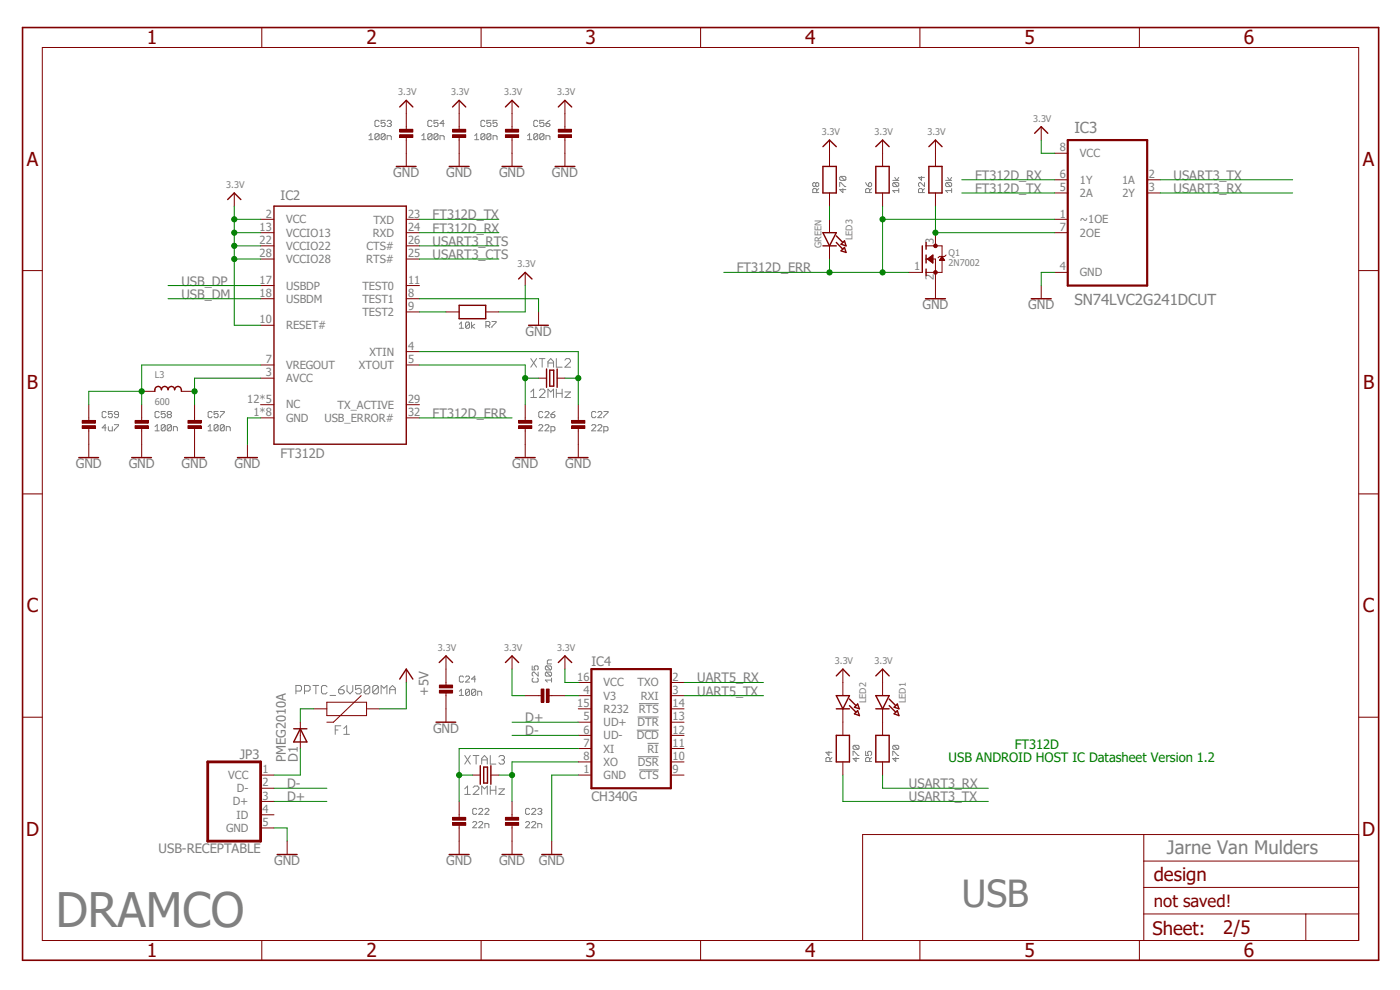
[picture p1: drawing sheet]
<svg xmlns="http://www.w3.org/2000/svg" width="297mm" height="210mm" viewBox="0 0 297 210" stroke-linecap="round" stroke-linejoin="round" font-family="sans-serif">
<g fill="none" stroke="#808080" stroke-width=".21">
<path d="M78.3 28.8l.4-.4v1.2M78.3 29.6h.8M80.4 28.6v.8l-.2 .2h-.4l-.3-.2M80.4 25.8l-.2-.3h-.4l-.3 .3v.8l.3 .2h.4l.2-.2M80.4 28.6l-.2-.2h-.4l-.3 .2v.8M80.4 28.6l-.9 .8M81.7 25.5h-.8v.7l.4-.2 .4 .2v.4l-.2 .2h-.4l-.2-.2M81.7 28.6l-.2-.2h-.4l-.2 .2v.8M81.7 28.6v.8l-.2 .2h-.4l-.2-.2M81.7 28.6l-.8 .8M82.1 29.6v-.8h.7l.2 .2v.6M82.1 25.8l.2-.3h.5l.2 .3-.2 .4"/>
<path d="M82.5 26.2h.3M82.8 26.2l.2 .2-.2 .4h-.5l-.2-.2M89.5 29.6h.8M89.5 28.8l.4-.4v1.2M91.7 28.6v.8l-.3 .2h-.4l-.2-.2M91.7 28.6l-.3-.2h-.4l-.2 .2v.8M91.7 25.8l-.3-.3h-.4l-.2 .3v.8l.2 .2h.4l.3-.2M91.7 28.6l-.9 .8M92.9 28.6v.8l-.2 .2h-.4l-.2-.2M92.9 28.6l-.2-.2h-.4l-.2 .2v.8M92.9 25.5h-.8v.7l.4-.2 .4 .2v.4l-.2 .2h-.4l-.2-.2M92.9 28.6l-.8 .8"/>
<path d="M93.3 29.6v-.8h.7l.2 .2v.6M94.2 26.2h-.9l.7-.7v1.3M100.7 28.8l.4-.4v1.2M100.7 29.6h.9M102.9 28.6v.8l-.2 .2h-.5l-.2-.2M102.9 28.6l-.2-.2h-.5l-.2 .2v.8M102.9 25.8l-.2-.3h-.5l-.2 .3v.8l.2 .2h.5l.2-.2M102.9 28.6l-.9 .8M104.1 28.6v.8l-.2 .2h-.4l-.2-.2M104.1 28.6l-.2-.2h-.4l-.2 .2v.8M104.1 25.5h-.8v.7l.4-.2 .4 .2v.4l-.2 .2h-.4l-.2-.2M104.1 28.6l-.8 .8"/>
<path d="M104.6 29.6v-.8h.6l.3 .2v.6M105.5 25.5h-.9v.7l.4-.2 .5 .2v.4l-.3 .2h-.4l-.2-.2M111.9 28.8l.5-.4v1.2M111.9 29.6h.9M114.1 28.6v.8l-.2 .2h-.4l-.3-.2M114.1 28.6l-.2-.2h-.4l-.3 .2v.8M114.1 25.8l-.2-.3h-.4l-.3 .3v.8l.3 .2h.4l.2-.2M114.1 28.6l-.9 .8M115.4 28.6v.8l-.2 .2h-.5l-.2-.2M115.4 28.6l-.2-.2h-.5l-.2 .2v.8M115.4 25.5h-.9v.7l.5-.2 .4 .2v.4l-.2 .2h-.5l-.2-.2M115.4 28.6l-.9 .8"/>
<path d="M115.8 29.6v-.8h.7l.2 .2v.6M115.8 26.2h.7l.2 .4-.2 .2h-.5l-.2-.2zM116.7 25.5l-.9 .7M173.1 38.9l-.3-.2-.4 .2v.5l.2 .2 .5-.2M173.1 38.9l.2-.2 .4 .2v.5l-.2 .2-.4-.2M173.1 38.9v.5M178.1 39.6v-.9h.3l.8 .9h.3M178.4 37.4l-.3 .2v.5l.3 .2h.8M178.4 37.4h.8l.3 .2v.5l-.3 .2M178.4 37.4l.8 .9M183.6 38.7l.7 .9M184.3 38.9l.2-.2 .4 .2v.5l-.2 .2h-.4z"/>
<path d="M189.4 38.3h1.3M189.6 38.7l-.2 .2v.5l.2 .2h.9M189.6 38.7h.9l.2 .2v.5l-.2 .2M189.6 38.7l.9 .9M189.8 37.6l.4 .7 .5-.7M195.5 37.4v.9l-.6-.7h1.2M196.1 38.7v.9l-.8-.9-.4 .2v.5l.2 .2M200.6 38.3h1.3M200.8 38.7h.9l.2 .2v.5l-.2 .2M200.8 38.7l-.2 .2v.5l.2 .2h.9M200.8 38.7l.9 .9M201 37.6l.5 .7 .4-.7"/>
<path d="M173.3 40.9v-.7l-.2-.2h-.5l-.2 .2v.7h1.3M173.7 40l-.4 .4M178.8 40v.9l-.7-.7h1.4M184.5 40.9v-.7l-.2-.2h-.4l-.3 .2v.7h1.3M184.9 40l-.4 .4M190.7 40v.9M190.7 40.4h-1.3l.4 .5M195.7 40.9v-.7l-.2-.2h-.4l-.2 .2v.7h1.2M196.1 40l-.4 .4M201.9 40.4h-1.3l.4 .5M201.9 40v.9M97.5 68.8l.4-.5v1.3"/>
<path d="M97.5 69.6h.8M99.6 68.6l-.2-.3h-.4l-.2 .3v.8M99.6 68.6v.8l-.2 .2h-.4l-.2-.2M99.6 68.6l-.8 .8M100 68.3v1.3M100.7 68.8l-.7 .4 .7 .4M103.1 69.1h.6l.2-.3v-.4l-.2-.2h-.6v1.3M103.5 69.1l.4 .4M104.4 68.2h.8v.2l-.8 .9v.2M112.6 76.1l1.2 1.8M113.8 76.1l-1.2 1.8M114.4 76.1h1.2"/>
<path d="M115 76.1v1.8M116.2 77.9v-1.2l.6-.6 .6 .6v1.2M116.2 77h1.2M118 76.1v1.8h1.3M119.8 76.4l.3-.3h.6l.3 .3v.3l-1.2 1.2h1.2M22.5 90.8h-.8l.6-.7v1.3M22.5 87.5l-.2-.2h-.4l-.2 .2v.8l.2 .3h.4l.2-.3M23 90.5v.7l.2 .2h.6v-.9M23.8 87.3h-.8v.6l.6-.2 .2 .2v.4l-.2 .3h-.4l-.2-.3M24.3 90.1h.8v.2l-.8 .9v.2M25.1 87.9h-.6l-.2-.2 .2-.4h.4l.2 .2v.8l-.2 .3h-.4l-.2-.3M32.9 91.4h.9"/>
<path d="M32.9 90.5l.5-.4v1.3M33.8 87.5l-.2-.2h-.5l-.2 .2v.8l.2 .3h.5l.2-.3M35.1 90.3v.9l-.3 .2h-.4l-.2-.2M35.1 90.3l-.3-.2h-.4l-.2 .2v.9M35.1 87.3h-.9v.6l.4-.2 .5 .2v.4l-.3 .3h-.4l-.2-.3M35.1 90.3l-.9 .9M35.7 87.9l-.2-.2 .2-.4h.5l.2 .2-.2 .4M35.7 87.9l-.2 .2 .2 .5h.5l.2-.3-.2-.4M35.7 87.9h.5M36.4 90.3v.9l-.2 .2h-.5l-.2-.2M36.4 90.3l-.2-.2h-.5l-.2 .2v.9M36.4 90.3l-.9 .9"/>
<path d="M36.8 91.4v-.9h.6l.2 .3v.6M44.2 91.4h.8M44.2 90.5l.4-.4v1.3M45 87.5l-.2-.2h-.4l-.2 .2v.8l.2 .3h.4l.2-.3M46.3 90.3v.9l-.2 .2h-.5l-.2-.2M46.3 90.3l-.2-.2h-.5l-.2 .2v.9M46.3 87.3h-.9v.6l.4-.2 .5 .2v.4l-.2 .3h-.5l-.2-.3M46.3 90.3l-.9 .9M46.7 87.3h.9v.2l-.9 .8v.3M47.6 90.3v.9l-.2 .2h-.5l-.2-.2M47.6 90.3l-.2-.2h-.5l-.2 .2v.9M47.6 90.3l-.9 .9"/>
<path d="M48 91.4v-.9h.6l.3 .3v.6M112.6 83.1l.6-.6v1.8M112.6 84.3h1.2M114.3 90.3l.2-.2h.4l.2 .2v.2l-.8 .9h.8M114.4 82.8l.3-.3h.6l.3 .3v.3l-1.2 1.2h1.2M115.1 87.5l-.2-.2h-.4l-.2 .2v.8l.2 .3h.4l.2-.3M115.6 90.3l.2-.2h.4l.3 .2v.2l-.9 .9h.9M115.6 87.5l.2-.2h.4l.3 .2v.2l-.9 .9h.9M116.2 84.3v-1.8l.6 .6 .6-.6v1.8M116.9 91.4h.6l.2-.2v-.4l-.2-.3h-.6v1.3M116.9 87.9h.6l.2 .4-.2 .3h-.4l-.2-.3zM117.7 87.3l-.8 .6"/>
<path d="M118 82.5v1.8M118 83.4h1.3M119.3 82.5v1.8M119.8 83.1h1.2l-1.2 1.2h1.2M125.5 90.3l.2-.2h.5l.2 .2v.2l-.9 .9h.9M126.4 87.5l-.2-.2h-.5l-.2 .2v.8l.2 .3h.5l.2-.3M126.8 90.3l.2-.2h.5l.2 .2v.2l-.9 .9h.9M126.8 87.5l.2-.2h.5l.2 .2v.2l-.9 .9h.9M128.1 91.4h.7l.2-.2v-.4l-.2-.3h-.7v1.3M128.1 87.3h.9v.2l-.9 .8v.3M117 140h-.7l-.2 .2v.6h.9M62.8 146.6h.9l.3-.3v-.6l-.3-.3h-.9v1.8"/>
<path d="M64.6 146.6h.9l.3-.3v-.6l-.3-.3h-.9v1.8M66.4 145.4h1.2M67 145.4v1.8M69.4 145.7l-.3-.3h-.6l-.3 .3v1.2l.3 .3h.6l.3-.3M70 147.5h1.2M71.1 154.9h.6M71.8 146.3h.9l.3 .3v.3l-.3 .3h-.6l-.3-.3zM72.3 154h-1.2v1.8M72.9 154.6l.6-.6v1.8M72.9 155.8h1.2M73 145.4l-.6 .3-.6 .6M73.6 145.4v1.2l.7 .6 .5-.6v-1.2"/>
<path d="M76.6 145.4h-1.2v.9l.6-.3h.3l.3 .3v.6l-.3 .3h-.6l-.3-.3M78.4 145.7l-.3-.3h-.5l-.3 .3v1.2M78.4 145.7v1.2l-.3 .3h-.5l-.3-.3M78.4 145.7l-1.1 1.2M80.3 145.7l-.3-.3h-.6l-.3 .3v1.2M80.3 145.7v1.2l-.3 .3h-.6l-.3-.3M80.3 145.7l-1.2 1.2M80.9 147.2v-1.8l.5 .6 .7-.6v1.8M82.7 146.3h1.2M82.7 147.2v-1.2l.6-.6 .6 .6v1.2M97.5 146.6l.4-.4v1.3M97.5 147.5h.8"/>
<path d="M98.3 143.6l-.2-.2h-.4l-.2 .2v.9l.2 .2h.4l.2-.2M98.8 143.6l.2-.2h.4l.2 .2v.2l-.8 .9h.8M99.6 146.4v.9l-.2 .2h-.4l-.2-.2M99.6 146.4l-.2-.2h-.4l-.2 .2v.9M99.6 146.4l-.8 .9M100.9 146.4v.9l-.2 .2h-.5l-.2-.2M100.9 146.4l-.2-.2h-.5l-.2 .2v.9M100.9 146.4l-.9 .9M100.9 144.1h-.9l.7-.7v1.3M101.3 147.5v-.9h.7l.2 .3v.6M112.9 141.3v.8h.6l-.2-.6 .2-.2h.5l.2 .2v.4l-.2 .2M113.1 143.8l-.2 .3v.4l.2 .2h.9l.2-.2v-.4l-.2-.3"/>
<path d="M114.2 142.6v.8l-.9-.8h-.2l-.2 .2v.4l.2 .2M115.9 141.3h.9l.2 .2v.4l-.2 .2M115.9 142.6h.9l.2 .2v.4l-.2 .2M115.9 142.6l-.2 .2v.4l.2 .2h.9M115.9 141.3l-.2 .2v.4l.2 .2h.9M115.9 142.6l.9 .8M115.9 141.3l.9 .8M117 144.3h-1.3l.4 .4M117 143.8v.9M135.1 154.9h4.6M135.3 152.1h4.4M135.6 149.3h4.1"/>
<path d="M137.4 157.7h2.3M175.9 159.4v.9l-.7-.7h1.3M181.2 158.1l-.2 .2v.4l.2 .3h.8M181.2 158.1h.8l.2 .2v.4l-.2 .3M181.2 158.1l.8 .9M183.6 159.4v.9h.7l-.2-.4 .2-.5h.4l.2 .2v.5l-.2 .2M189.6 158.1l-.2 .2v.4l.2 .3h.9M189.6 158.1h.9l.2 .2v.4l-.2 .3M189.6 158.1l.9 .9M98.6 167.3l.6-.5v1.7M98.6 168.5h1.2M98.6 160.3l1.2 1.8"/>
<path d="M99.8 160.3l-1.2 1.8M100.3 174.5l.2-.2h.4l.2 .2v.2l-.8 .9h.8M100.4 160.3h1.2M100.4 167l.3-.2h.6l.3 .2v.3l-1.2 1.2h1.2M101 160.3v1.8M101.1 171.7l-.2-.2h-.4l-.2 .2v.9l.2 .2h.4l.2-.2M101.6 174.5l.2-.2h.4l.2 .2v.2l-.8 .9h.8M101.6 171.7l.2-.2h.4l.2 .2v.2l-.8 .9h.8M102.2 162.1v-1.2l.6-.6 .6 .6v1.2M102.2 168.5v-1.7l.6 .5 .6-.5v1.7M102.2 161.2h1.2M102.9 175.6v-.9h.6l.2 .2v.7"/>
<path d="M102.9 171.7l.2-.2h.4l.2 .2v.2l-.8 .9h.8M104 160.3v1.8h1.2M104 166.8v1.7M104 167.6h1.2M105.2 166.8v1.7M105.8 160.6l.3-.3h.6l.3 .3v.3l-.3 .3M105.8 167.3h1.2l-1.2 1.2h1.2M106.4 161.2h.3M106.7 161.2l.3 .3v.3l-.3 .3h-.6l-.3-.3M111.5 174.5l.2-.2h.4l.3 .2v.2l-.9 .9h.9M112.4 171.7l-.3-.2h-.4l-.2 .2v.9l.2 .2h.4l.3-.2M112.8 174.5l.2-.2h.5l.2 .2v.2l-.9 .9h.9"/>
<path d="M112.8 171.7l.2-.2h.5l.2 .2v.2l-.9 .9h.9M114.1 175.6v-.9h.6l.2 .2v.7M114.1 171.7l.2-.2h.4l.2 .2-.2 .4M114.5 172.1h.2M114.7 172.1l.2 .2-.2 .5h-.4l-.2-.2M135.3 160.5h4.4M135.6 163.3h4.1M176.1 161.5v-.6l-.2-.2h-.5l-.2 .2v.6h1.3M176.5 160.7l-.4 .4M181 160.3v-.9h.2l.8 .9h.2M181.6 160.7v.8l-.6-.6h1.2M184.5 161.5v-.6l-.2-.2h-.4l-.3 .2v.6h1.3"/>
<path d="M184.9 160.7l-.4 .4M189.4 160.3v-.9h.2l.9 .9h.2M190 160.7v.8l-.6-.6h1.3"/>
</g>
<path d="M125.5 141.9h16.8v25.3h-16.8z" fill="none" stroke="#800000" stroke-width=".47"/>
<g fill="none" stroke="#800000" stroke-width=".21">
<path d="M122.7 156h2.8M122.7 153.2h2.8M122.7 158.8h2.8M122.7 150.4h2.8M122.7 147.6h2.8M122.7 144.8h2.8M142.3 156h2.8M142.3 153.2h2.8M142.3 158.8h2.8M142.3 150.4h2.8M142.3 147.6h2.8M142.3 144.8h2.8"/>
<path d="M97.4 172.8v.9M97.4 174.8v.8M97.4 178.4v2.9M108.6 178.4v2.9M117.1 178.4v2.9M122.7 164.4h2.8M122.7 161.6h2.8M142.3 164.4h2.8M142.3 161.6h2.8"/>
</g>
<path d="M95.3 181.3h4.2M106.5 181.3h4.2M114.9 181.3h4.3" fill="none" stroke="#800000" stroke-width=".3"/>
<path d="M96 174.5h2.8v.6h-2.8z" fill-rule="evenodd" fill="#800000"/>
<path d="M96 174.5h2.8v.6h-2.8z" fill="none" stroke="#800000" stroke-width=".21"/>
<path d="M96 173.4h2.8v.6h-2.8z" fill-rule="evenodd" fill="#800000"/>
<path d="M96 173.4h2.8v.6h-2.8zM97.4 170v2.8M97.4 175.6v2.8M108.6 172.8v.9M108.6 174.8v.8" fill="none" stroke="#800000" stroke-width=".21"/>
<path d="M107.2 174.5h2.8v.6h-2.8z" fill-rule="evenodd" fill="#800000"/>
<path d="M107.2 174.5h2.8v.6h-2.8z" fill="none" stroke="#800000" stroke-width=".21"/>
<path d="M107.2 173.4h2.8v.6h-2.8z" fill-rule="evenodd" fill="#800000"/>
<path d="M94.6 144.8v.8M94.6 146.7v.9M107.2 173.4h2.8v.6h-2.8zM108.6 170v2.8M108.6 175.6v2.8" fill="none" stroke="#800000" stroke-width=".21"/>
<path d="M93.2 146.4h2.8v.6h-2.8z" fill-rule="evenodd" fill="#800000"/>
<path d="M93.2 146.4h2.8v.6h-2.8z" fill="none" stroke="#800000" stroke-width=".21"/>
<path d="M93.2 145.3h2.8v.6h-2.8z" fill-rule="evenodd" fill="#800000"/>
<path d="M93.2 145.3h2.8v.6h-2.8zM94.6 141.9v2.9M94.6 147.6v5.6M114.3 147.6h.8M116.2 147.6h.9" fill="none" stroke="#800000" stroke-width=".21"/>
<path d="M92.5 153.2h4.2" fill="none" stroke="#800000" stroke-width=".3"/>
<path d="M115.9 146.2h.6v2.8h-.6z" fill-rule="evenodd" fill="#800000"/>
<path d="M115.9 146.2h.6v2.8h-.6z" fill="none" stroke="#800000" stroke-width=".21"/>
<path d="M114.8 146.2h.6v2.8h-.6z" fill-rule="evenodd" fill="#800000"/>
<g fill="none" stroke="#800000" stroke-width=".21">
<path d="M49.7 40.9v2.8M55.3 46.5h2.8M55.3 49.4h2.8M55.3 52.2h2.8M55.3 54.9h2.8M86.2 46.5h2.8M86.2 49.4h2.8M86.2 52.2h2.8M86.2 54.9h2.8M55.3 60.6h2.8M55.3 63.4h2.8M55.3 77.4h2.8"/>
<path d="M55.3 69h2.8M86.2 60.6h2.8M86.2 63.4h2.8M86.2 66.2h2.8M86.2 77.4h2.8M86.2 74.6h2.8M52.5 94.2v2.9M55.3 88.6h2.8M55.3 85.9h2.8M55.3 80.2h2.8M86.2 88.6h2.8M86.2 85.9h2.8"/>
<path d="M111.4 88.6v.9M111.4 90.6v.8M94.6 139.1v2.8M108.6 139.1v2.8M119.8 139.1v2.8M111.4 147.6h2.9M114.8 146.2h.6v2.8h-.6zM117.1 147.6h2.7M178.8 144.8v2.8M178.8 150.4v5.6M187.2 144.8v2.8M187.2 150.4v5.6"/>
<path d="M55.3 164.4h2.8M55.3 167.2h2.8M55.3 170h2.8M55.3 172.8h2.8M55.3 175.6h2.8M60.9 178.4v2.9M178.8 161.6v2.8M187.2 161.6v2.8"/>
</g>
<g fill="none" stroke="#800000" stroke-width=".3">
<path d="M48.3 42.3l1.4-1.4 1.4 1.4M58.1 43.7h28.1v50.5h-28.1zM50.4 97.1h4.2M93.2 140.5l1.4-1.4 1.4 1.4M107.2 140.5l1.4-1.4 1.4 1.4M118.4 140.5l1.4-1.4 1.5 1.4M177.4 147.6h2.8l-1.4 2.8zM177.4 150.4h2.8M177.4 156h2.8v5.6h-2.8zM180.2 149.7l1.4 1.4M180.2 148.3l1.4 1.4M181.3 150l.6-.6 .4 1z"/>
<path d="M181.3 151.4l.6-.7 .4 1.1zM185.8 147.6h2.8l-1.4 2.8zM185.8 150.4h2.8M185.8 156h2.8v5.6h-2.8zM188.6 149.7l1.4 1.4M188.6 148.3l1.4 1.4M189.7 150l.7-.6 .3 1zM190.4 150.7l.3 1.1-1-.4zM58.8 181.3h4.2"/>
</g>
<path d="M44.1 161.6h11.2v16.8h-11.2z" fill="none" stroke="#800000" stroke-width=".59"/>
<path d="M110 90.3h2.8v.6h-2.8z" fill-rule="evenodd" fill="#800000"/>
<path d="M110 90.3h2.8v.6h-2.8z" fill="none" stroke="#800000" stroke-width=".21"/>
<path d="M110 89.2h2.8v.6h-2.8z" fill-rule="evenodd" fill="#800000"/>
<path d="M110 89.2h2.8v.6h-2.8zM111.4 85.9v2.7M111.4 91.4v2.8M122.7 88.6v.9M122.7 90.6v.8" fill="none" stroke="#800000" stroke-width=".21"/>
<path d="M121.3 90.3h2.8v.6h-2.8z" fill-rule="evenodd" fill="#800000"/>
<path d="M121.3 90.3h2.8v.6h-2.8z" fill="none" stroke="#800000" stroke-width=".21"/>
<path d="M121.3 89.2h2.8v.6h-2.8z" fill-rule="evenodd" fill="#800000"/>
<g fill="none" stroke="#800000" stroke-width=".21">
<path d="M9 10.1h279.2v189.4h-279.2zM55.5 5.8v4.3M102.1 5.8v4.3M148.6 5.8v4.3M195.2 5.8v4.3M241.7 5.8v4.3M86.2 21.3v2.8M86.2 26.9v.8M86.2 28.9v.8M86.2 32.5v2.8M176 29.7v5.6M4.8 57.4h4.2"/>
<path d="M111.4 57.8v2.8M176 40.9v2.8M176 46.5v2.9M176 52.2v2.7M288.2 57.4h4.3M94.6 66.2h2.8M103 66.2h2.8M114.3 66.2v2.8M111.4 94.2v2.9M114.3 80.2h1.7M118.2 80.2h1.6M121.3 89.2h2.8v.6h-2.8z"/>
<path d="M122.7 85.9v2.7M122.7 91.4v5.7M4.8 104.8h4.2M288.2 104.8h4.3M4.8 152.1h4.2M63.7 153.2v5.6M66.5 150.4h2.8M69.3 149h8.5v2.8h-8.5zM76.6 147.6l-5.9 5.6h-1.4M77.8 150.4h2.8M86.2 141.9v2.9M178.8 141.9v2.9"/>
<path d="M187.2 141.9v2.9M288.2 152.1h4.3M100.2 164.4h1.7M104.1 164.4h1.7M242.7 177v22.5M288.2 177h-105.2v22.5M55.5 199.5v4.2M102.1 199.5v4.2M148.6 199.5v4.2M195.2 199.5v4.2M241.7 199.5v4.2M242.7 193.9h45.5"/>
<path d="M242.7 188.3h45.5M242.7 182.7h45.5M277 193.9v5.6"/>
</g>
<g fill="none" stroke="#800000" stroke-width=".3">
<path d="M84.1 35.3h4.2M84.8 22.7l1.4-1.4 1.4 1.4M174.6 35.3h2.8v5.6h-2.8zM174.6 31.1l1.4-1.4 1.4 1.4M110 59.2l1.4-1.4 1.5 1.4M174.6 49.4h2.8l-1.4 2.8zM174.6 52.2h2.8M177.4 51.4l1.4 1.5M177.4 50l1.4 1.4M179.2 51.1l.3 1.1-1.1-.4zM179.2 52.5l.3 1.1-1.1-.4zM97.4 64.8h5.6v2.8h-5.6z"/>
<path d="M112.1 69h4.2M116 78.3v3.9M116.6 78.5h.9v3.4h-.9zM118.2 78.3v3.9M109.3 97.1h4.2M120.6 97.1h4.2M62.3 154.6h2.8M63.7 154.6l1.4 2.8h-2.8zM84.8 144.1l1.4-2.2 1.4 2.2M177.4 143.4l1.4-1.5 1.4 1.5M185.8 143.4l1.4-1.5 1.4 1.5M101.9 162.4v4"/>
<path d="M102.6 162.7h.8v3.4h-.8zM104.1 162.4v4"/>
</g>
<path d="M4.8 5.8h287.7v197.9h-287.7z" fill="none" stroke="#800000" stroke-width=".34"/>
<path d="M84.8 28.6h2.8v.6h-2.8z" fill-rule="evenodd" fill="#800000"/>
<path d="M84.8 28.6h2.8v.6h-2.8z" fill="none" stroke="#800000" stroke-width=".21"/>
<path d="M84.8 27.4h2.8v.6h-2.8z" fill-rule="evenodd" fill="#800000"/>
<path d="M84.8 27.4h2.8v.6h-2.8zM86.2 24.1v2.8M86.2 29.7v2.8M97.4 21.3v2.8M97.4 26.9v.8M97.4 28.9v.8M97.4 32.5v2.8" fill="none" stroke="#800000" stroke-width=".21"/>
<path d="M95.3 35.3h4.2M96 22.7l1.4-1.4 1.4 1.4" fill="none" stroke="#800000" stroke-width=".3"/>
<path d="M96 28.6h2.8v.6h-2.8z" fill-rule="evenodd" fill="#800000"/>
<path d="M96 28.6h2.8v.6h-2.8z" fill="none" stroke="#800000" stroke-width=".21"/>
<path d="M96 27.4h2.8v.6h-2.8z" fill-rule="evenodd" fill="#800000"/>
<path d="M96 27.4h2.8v.6h-2.8zM97.4 24.1v2.8M97.4 29.7v2.8M108.6 21.3v2.8M108.6 26.9v.8M108.6 28.9v.8M108.6 32.5v2.8" fill="none" stroke="#800000" stroke-width=".21"/>
<path d="M106.5 35.3h4.2M107.2 22.7l1.4-1.4 1.4 1.4" fill="none" stroke="#800000" stroke-width=".3"/>
<path d="M107.2 28.6h2.8v.6h-2.8z" fill-rule="evenodd" fill="#800000"/>
<path d="M107.2 28.6h2.8v.6h-2.8z" fill="none" stroke="#800000" stroke-width=".21"/>
<path d="M107.2 27.4h2.8v.6h-2.8z" fill-rule="evenodd" fill="#800000"/>
<path d="M107.2 27.4h2.8v.6h-2.8zM108.6 24.1v2.8M108.6 29.7v2.8M119.8 21.3v2.8M119.8 26.9v.8M119.8 28.9v.8M119.8 32.5v2.8" fill="none" stroke="#800000" stroke-width=".21"/>
<path d="M117.8 35.3h4.2M118.4 22.7l1.4-1.4 1.5 1.4" fill="none" stroke="#800000" stroke-width=".3"/>
<path d="M118.4 28.6h2.8v.6h-2.8z" fill-rule="evenodd" fill="#800000"/>
<path d="M118.4 28.6h2.8v.6h-2.8z" fill="none" stroke="#800000" stroke-width=".21"/>
<path d="M118.4 27.4h2.8v.6h-2.8z" fill-rule="evenodd" fill="#800000"/>
<path d="M118.4 27.4h2.8v.6h-2.8zM119.8 24.1v2.8M119.8 29.7v2.8M30.1 83h2.8M38.5 83h2.8M41.3 88.6v.9M41.3 90.6v.8" fill="none" stroke="#800000" stroke-width=".21"/>
<path d="M32.9 83a.73 .73 0 0 1 .4-1 .73 .73 0 0 1 .9 .7 .7 .7 0 0 1 .7-.7 .7 .7 0 0 1 .7 .7 .7 .7 0 0 1 .7-.7 .7 .7 0 0 1 .7 .7 .75 .75 0 0 1 1-.7 .75 .75 0 0 1 .5 1" fill="none" stroke="#800000" stroke-width=".3"/>
<path d="M39.9 90.3h2.8v.6h-2.8z" fill-rule="evenodd" fill="#800000"/>
<path d="M39.9 90.3h2.8v.6h-2.8z" fill="none" stroke="#800000" stroke-width=".21"/>
<path d="M39.9 89.2h2.8v.6h-2.8z" fill-rule="evenodd" fill="#800000"/>
<path d="M30.1 88.6v.9M30.1 90.6v.8M39.9 89.2h2.8v.6h-2.8zM41.3 85.9v2.7M41.3 91.4v5.7" fill="none" stroke="#800000" stroke-width=".21"/>
<path d="M39.2 97.1h4.2" fill="none" stroke="#800000" stroke-width=".3"/>
<path d="M28.7 90.3h2.8v.6h-2.8z" fill-rule="evenodd" fill="#800000"/>
<path d="M28.7 90.3h2.8v.6h-2.8z" fill="none" stroke="#800000" stroke-width=".21"/>
<path d="M28.7 89.2h2.8v.6h-2.8z" fill-rule="evenodd" fill="#800000"/>
<path d="M18.8 88.6v.9M18.8 90.6v.8M28.7 89.2h2.8v.6h-2.8zM30.1 85.9v2.7M30.1 91.4v5.7" fill="none" stroke="#800000" stroke-width=".21"/>
<path d="M27.9 97.1h4.2" fill="none" stroke="#800000" stroke-width=".3"/>
<path d="M17.4 90.3h2.8v.6h-2.8z" fill-rule="evenodd" fill="#800000"/>
<path d="M17.4 90.3h2.8v.6h-2.8z" fill="none" stroke="#800000" stroke-width=".21"/>
<path d="M17.4 89.2h2.8v.6h-2.8z" fill-rule="evenodd" fill="#800000"/>
<g fill="none" stroke="#800000" stroke-width=".21">
<path d="M220.9 26.9v2.8M223.7 32.5h2.8M223.7 38.1h2.8M243.4 38.1h2.8M196.5 52.2h3.4v5.6h-3.4M196.5 54.9h2v2.9M200.7 54.1l-.3 .3h-1.1l-.3 .3M223.7 46.5h2.8M223.7 49.4h2.8M223.7 40.9h2.8M223.7 57.8h2.8M243.4 40.9h2.8"/>
<path d="M220.9 60.6v2.8M17.4 89.2h2.8v.6h-2.8zM18.8 85.9v2.7M18.8 91.4v5.7"/>
</g>
<path d="M219.5 28.3l1.4-1.4 1.4 1.4M195.7 52.2v5.6M196.5 51.4v1.5M196.5 54.1v1.7M196.5 57.1v1.4M218.8 63.4h4.2M16.7 97.1h4.2" fill="none" stroke="#800000" stroke-width=".3"/>
<path d="M226.5 29.7h16.9v30.9h-16.9z" fill="none" stroke="#800000" stroke-width=".47"/>
<circle cx="198.5" cy="57.8" r=".38" fill="#800000"/>
<circle cx="198.5" cy="57.8" r=".38" fill="none" stroke="#800000" stroke-width=".21"/>
<circle cx="198.5" cy="52.2" r=".38" fill="#800000"/>
<g fill="none" stroke="#800000" stroke-width=".21">
<path d="M187.2 29.7v5.6M198.5 29.7v5.6M187.2 40.9v2.8M192.8 57.8h2.9M196.8 54.9h1.1M196.8 54.9l1.1 .9M196.9 55.1h1M196.9 54.9h1M197.1 55.2h.8M197.1 54.7h.8M197.2 55.3h.7M197.2 54.7h.7"/>
<path d="M197.3 54.5h.6M197.3 55.4h.6M197.4 55.5h.5M197.5 54.4h.4M197.6 55.6h.3M197.6 54.3h.3M197.7 55.7h.2M197.7 54.2h.2M197.9 55.8h.1M197.9 54.1l-1.1 .8M197.9 54.1v1.7M197.9 54.1h.1"/>
<path d="M198.5 40.9v2.8M198.5 49.4v2.8M198.5 57.8v5.6M199.3 55.2h1.1M199.4 55.1h.9M199.5 54.9h.7M199.6 54.9h.6M199.6 54.7h.5M199.7 54.7h.3M199.8 54.5h.1M199.8 54.4h.1M199.9 54.4l.5 .8h-1.1z"/>
<circle cx="198.5" cy="52.2" r=".38"/>
</g>
<path d="M185.8 35.3h2.8v5.6h-2.8zM185.8 31.1l1.4-1.4 1.4 1.4M197.1 35.3h2.8v5.6h-2.8zM197.1 31.1l1.4-1.4 1.4 1.4M196.3 63.4h4.3" fill="none" stroke="#800000" stroke-width=".3"/>
<path d="M223.7 57.8h-2.8v2.8M89 63.4h25.3v2.8M55.3 88.6h-2.8v5.6M122.7 158.8h-25.3v11.2M58.1 175.6h2.8v2.8M97.4 164.4h2.8M122.7 164.4h-5.6v14" fill="none" stroke="#008000" stroke-width=".21"/>
<circle cx="97.4" cy="164.4" r=".55" fill="#008000"/>
<g fill="none" stroke="#008000" stroke-width=".21">
<path d="M105.8 164.4h2.8M122.7 161.6h-14.1v8.4"/>
<circle cx="97.4" cy="164.4" r=".55"/>
</g>
<circle cx="108.6" cy="164.4" r=".55" fill="#008000"/>
<g fill="none" stroke="#008000" stroke-width=".21">
<path d="M49.7 43.7v25.3h5.6M49.7 54.9h5.6M108.6 156h14.1M108.6 153.2h14.1M108.6 141.9v5.7h2.8M119.8 147.6h2.9M119.8 141.9v2.9h2.9M58.1 167.2h11.2M58.1 170h11.2"/>
<circle cx="108.6" cy="164.4" r=".55"/>
</g>
<circle cx="49.7" cy="54.9" r=".55" fill="#008000"/>
<g fill="none" stroke="#008000" stroke-width=".21">
<path d="M49.7 52.2h5.6"/>
<circle cx="49.7" cy="54.9" r=".55"/>
</g>
<circle cx="49.7" cy="52.2" r=".55" fill="#008000"/>
<g fill="none" stroke="#008000" stroke-width=".21">
<path d="M49.7 49.4h5.6"/>
<circle cx="49.7" cy="52.2" r=".55"/>
</g>
<circle cx="49.7" cy="49.4" r=".55" fill="#008000"/>
<g fill="none" stroke="#008000" stroke-width=".21">
<path d="M49.7 46.5h5.6"/>
<circle cx="49.7" cy="49.4" r=".55"/>
</g>
<circle cx="49.7" cy="46.5" r=".55" fill="#008000"/>
<g fill="none" stroke="#008000" stroke-width=".21">
<path d="M220.9 29.7v2.8h2.8M89 74.6h33.7v11.3M111.4 60.6v5.6h-5.6M119.8 80.2h2.9M86.2 144.8v5.6h-5.6"/>
<circle cx="49.7" cy="46.5" r=".55"/>
</g>
<circle cx="122.7" cy="80.2" r=".55" fill="#008000"/>
<g fill="none" stroke="#008000" stroke-width=".21">
<path d="M89 77.4h22.4v8.5M111.4 80.2h2.9"/>
<circle cx="122.7" cy="80.2" r=".55"/>
</g>
<circle cx="111.4" cy="80.2" r=".55" fill="#008000"/>
<g fill="none" stroke="#008000" stroke-width=".21">
<path d="M246.2 38.1h28M89 52.2h16.8M89 54.9h16.8M176 43.7v2.8M246.2 40.9h28M55.3 77.4h-25.2v8.5M89 66.2h5.6M63.7 158.8v5.6h-5.6M178.8 164.4v5.6h30.9M187.2 164.4v2.8h22.5"/>
<circle cx="111.4" cy="80.2" r=".55"/>
</g>
<circle cx="30.1" cy="83" r=".55" fill="#008000"/>
<g fill="none" stroke="#008000" stroke-width=".21">
<path d="M30.1 83h-11.3v2.9M41.3 80.2v5.7"/>
<circle cx="30.1" cy="83" r=".55"/>
</g>
<circle cx="41.3" cy="83" r=".55" fill="#008000"/>
<g fill="none" stroke="#008000" stroke-width=".21">
<path d="M204 38.1h19.7M89 46.5h16.8M89 49.4h16.8M198.5 43.7v5.7h25.2M204 40.9h19.7M35.6 60.6h19.7M35.6 63.4h19.7M41.3 80.2h14M66.5 150.4h-2.8v2.8"/>
<circle cx="41.3" cy="83" r=".55"/>
</g>
<circle cx="198.5" cy="49.4" r=".55" fill="#008000"/>
<g fill="none" stroke="#008000" stroke-width=".21">
<path d="M153.5 57.8h33.7M176 54.9v2.9M89 88.6h19.6"/>
<circle cx="198.5" cy="49.4" r=".55"/>
</g>
<circle cx="176" cy="57.8" r=".55" fill="#008000"/>
<g fill="none" stroke="#008000" stroke-width=".21">
<path d="M187.2 57.8h5.6M187.2 43.7v2.8"/>
<circle cx="176" cy="57.8" r=".55"/>
</g>
<circle cx="187.2" cy="57.8" r=".55" fill="#008000"/>
<g fill="none" stroke="#008000" stroke-width=".21">
<path d="M223.7 46.5h-36.5v11.3"/>
<circle cx="187.2" cy="57.8" r=".55"/>
</g>
<circle cx="187.2" cy="46.5" r=".55" fill="#008000"/>
<g fill="none" stroke="#008000" stroke-width=".21">
<path d="M145.1 144.8h16.9M145.1 147.6h16.9"/>
<circle cx="187.2" cy="46.5" r=".55"/>
</g>
<text font-size="10.1" fill="#808080" x="11.8" y="196.7">DRAMCO</text>
<text font-size="7.9" fill="#808080" x="204" y="192.5">USB</text>
<g font-size="4.1" fill="#800000">
<text x="31.2" y="9.4">1</text>
<text x="77.7" y="9.4">2</text>
<text x="124.2" y="9.4">3</text>
<text x="170.8" y="9.4">4</text>
<text x="217.3" y="9.4">5</text>
<text x="263.9" y="9.4">6</text>
<text x="5.7" y="35.2">A</text>
<text x="289.1" y="35.2">A</text>
<text x="5.7" y="82.5">B</text>
<text x="289.2" y="82.5">B</text>
<text x="5.7" y="129.9">C</text>
<text x="289.1" y="129.9">C</text>
<text x="5.5" y="177.3">D</text>
<text x="289" y="177.3">D</text>
<text x="31.2" y="203">1</text>
<text x="77.7" y="203">2</text>
<text x="124.2" y="203">3</text>
<text x="170.8" y="203">4</text>
<text x="217.3" y="203">5</text>
<text x="263.9" y="203">6</text>
</g>
<text font-size="3.9" fill="#808080" x="247.6" y="181.3">Jarne Van Mulders</text>
<g font-size="3.9" fill="#800000">
<text x="244.8" y="186.9">design</text>
<text x="244.5" y="198.2">Sheet:</text>
<text x="259.5" y="198.1">2/5</text>
</g>
<text font-size="3.6" fill="#800000" x="244.8" y="192.5">not saved!</text>
<g font-size="3.2" fill="#808080">
<text x="227.9" y="28.3">IC3</text>
<text x="227.9" y="64.8">SN74LVC2G241DCUT</text>
</g>
<g font-size="2.8" fill="#808080">
<text x="83.4" y="37.5">GND</text>
<text x="94.7" y="37.5">GND</text>
<text x="105.9" y="37.5">GND</text>
<text x="117.1" y="37.5">GND</text>
<text x="206.9" y="40.9">FT312D_TX</text>
<text x="206.9" y="38.1">FT312D_RX</text>
<text x="249" y="40.9">USART3_RX</text>
<text x="249" y="38.1">USART3_TX</text>
<text x="59.5" y="42.3">IC2</text>
<text x="91.8" y="46.5">FT312D_TX</text>
<text x="91.8" y="52.2">USART3_RTS</text>
<text x="91.8" y="49.4">FT312D_RX</text>
<text x="91.8" y="54.9">USART3_CTS</text>
<text x="156.3" y="57.8">FT312D_ERR</text>
<text x="38.5" y="60.6">USB_DP</text>
<text x="38.5" y="63.4">USB_DM</text>
<text x="195.7" y="65.6">GND</text>
<text x="218.1" y="65.6">GND</text>
<text x="111.5" y="71.2">GND</text>
<text x="91.8" y="88.6">FT312D_ERR</text>
<text x="16.1" y="99.3">GND</text>
<text x="27.3" y="99.3">GND</text>
<text x="38.5" y="99.3">GND</text>
<text x="49.7" y="99.3">GND</text>
<text x="59.5" y="97.1">FT312D</text>
<text x="108.7" y="99.3">GND</text>
<text x="119.9" y="99.3">GND</text>
<text x="125.5" y="141.3">IC4</text>
<text x="90.9" y="147.6" transform="rotate(-90 90.9 147.6)">+5V</text>
<text x="147.9" y="144.8">UART5_RX</text>
<text x="147.9" y="147.6">UART5_TX</text>
<text x="91.9" y="155.4">GND</text>
<text x="111.4" y="156">D-</text>
<text x="111.4" y="153.2">D+</text>
<text x="50.9" y="161">JP3</text>
<text x="60.7" y="161.6" transform="rotate(-90 60.7 161.6)">PMEG2010A</text>
<text x="63.2" y="161.6" transform="rotate(-90 63.2 161.6)">D1</text>
<text x="60.9" y="167.2">D-</text>
<text x="192.8" y="167.2">USART3_RX</text>
<text x="60.9" y="170">D+</text>
<text x="125.5" y="170">CH340G</text>
<text x="192.8" y="170">USART3_TX</text>
<text x="33.7" y="181">USB-RECEPTABLE</text>
<text x="58.2" y="183.5">GND</text>
<text x="94.7" y="183.5">GND</text>
<text x="105.9" y="183.5">GND</text>
<text x="114.3" y="183.5">GND</text>
</g>
<g font-size="2.8" fill="#008000">
<text x="201.3" y="161.6">USB ANDROID HOST IC Datasheet Version 1.2</text>
<text x="215.3" y="158.8">FT312D</text>
</g>
<g font-size="2.4" fill="#808080">
<text x="224.8" y="32.1">8</text>
<text x="229.1" y="33.4">VCC</text>
<text x="224.8" y="40.6">5</text>
<text x="224.8" y="37.7">6</text>
<text x="229.1" y="41.8">2A</text>
<text x="229.1" y="38.9">1Y</text>
<text x="238" y="39">1A</text>
<text x="238.1" y="41.8">2Y</text>
<text x="243.8" y="37.7">2</text>
<text x="243.8" y="40.6">3</text>
<text x="56.4" y="46.1">2</text>
<text x="60.7" y="47.4">VCC</text>
<text x="79.2" y="47.4">TXD</text>
<text x="86.6" y="46.1">23</text>
<text x="224.8" y="46.1">1</text>
<text x="229.1" y="47.4">~1OE</text>
<text x="55.1" y="48.9">13</text>
<text x="55.1" y="51.8">22</text>
<text x="60.7" y="50.2">VCCIO13</text>
<text x="60.7" y="53">VCCIO22</text>
<text x="77.7" y="53">CTS#</text>
<text x="79.1" y="50.2">RXD</text>
<text x="86.6" y="48.9">24</text>
<text x="86.6" y="51.8">26</text>
<text x="198.1" y="51.8" transform="rotate(-90 198.1 51.8)">3</text>
<text x="224.8" y="48.9">7</text>
<text x="229.1" y="50.2">2OE</text>
<text x="55.1" y="54.6">28</text>
<text x="60.7" y="55.8">VCCIO28</text>
<text x="77.7" y="55.8">RTS#</text>
<text x="86.6" y="54.6">25</text>
<text x="193.9" y="57.4">1</text>
<text x="198.1" y="59.5" transform="rotate(-90 198.1 59.5)">2</text>
<text x="224.8" y="57.4">4</text>
<text x="229.1" y="58.6">GND</text>
<text x="55.1" y="60.2">17</text>
<text x="55.1" y="63">18</text>
<text x="60.7" y="61.4">USBDP</text>
<text x="60.7" y="64.2">USBDM</text>
<text x="76.9" y="61.4">TEST0</text>
<text x="76.9" y="64.2">TEST1</text>
<text x="86.6" y="60.2">11</text>
<text x="86.6" y="63">8</text>
<text x="86.6" y="65.8">9</text>
<text x="55.1" y="68.6">10</text>
<text x="60.7" y="69.9">RESET#</text>
<text x="76.9" y="67.1">TEST2</text>
<text x="56.4" y="77">7</text>
<text x="78.4" y="75.4">XTIN</text>
<text x="86.6" y="77">5</text>
<text x="86.6" y="74.2">4</text>
<text x="56.4" y="79.8">3</text>
<text x="60.7" y="78.3">VREGOUT</text>
<text x="60.7" y="81.1">AVCC</text>
<text x="76.2" y="78.3">XTOUT</text>
<text x="52.5" y="85.4">12*5</text>
<text x="53.8" y="88.3">1*8</text>
<text x="60.7" y="89.5">GND</text>
<text x="60.7" y="86.7">NC</text>
<text x="68.8" y="89.5">USB_ERROR#</text>
<text x="71.6" y="86.7">TX_ACTIVE</text>
<text x="86.6" y="85.4">29</text>
<text x="86.6" y="88.3">32</text>
<text x="122.5" y="150">15</text>
<text x="122.5" y="144.4">16</text>
<text x="123.8" y="147.2">4</text>
<text x="128.1" y="148.4">V3</text>
<text x="128.1" y="145.6">VCC</text>
<text x="135.3" y="145.6">TXO</text>
<text x="136" y="148.4">RXI</text>
<text x="142.7" y="150">14</text>
<text x="142.7" y="147.2">3</text>
<text x="142.7" y="144.4">2</text>
<text x="123.8" y="152.8">5</text>
<text x="123.8" y="155.6">6</text>
<text x="128.1" y="151.2">R232</text>
<text x="128.1" y="154.1">UD+</text>
<text x="135.3" y="154.1">DTR</text>
<text x="135.6" y="151.3">RTS</text>
<text x="142.7" y="155.6">12</text>
<text x="142.7" y="152.8">13</text>
<text x="123.8" y="158.4">7</text>
<text x="123.8" y="161.2">8</text>
<text x="128.1" y="156.8">UD-</text>
<text x="128.1" y="159.6">XI</text>
<text x="135.1" y="156.8">DCD</text>
<text x="137.4" y="159.6">RI</text>
<text x="142.7" y="161.2">10</text>
<text x="142.7" y="158.4">11</text>
<text x="48.4" y="165.3">VCC</text>
<text x="55.7" y="164">1</text>
<text x="55.7" y="166.8">2</text>
<text x="123.8" y="164">1</text>
<text x="128.1" y="165.3">GND</text>
<text x="128.1" y="162.4">XO</text>
<text x="135.3" y="162.5">DSR</text>
<text x="135.6" y="165.3">CTS</text>
<text x="142.7" y="164">9</text>
<text x="49.4" y="170.9">D+</text>
<text x="50.2" y="173.7">ID</text>
<text x="50.2" y="168.1">D-</text>
<text x="55.7" y="169.6">3</text>
<text x="55.7" y="172.4">4</text>
<text x="48" y="176.5">GND</text>
<text x="55.7" y="175.3">5</text>
</g>
<g font-size="1.9" fill="#808080">
<text x="84.5" y="20.2">3.3V</text>
<text x="95.7" y="20.2">3.3V</text>
<text x="106.9" y="20.2">3.3V</text>
<text x="118.2" y="20.2">3.3V</text>
<text x="174.3" y="28.6">3.3V</text>
<text x="185.5" y="28.6">3.3V</text>
<text x="196.8" y="28.6">3.3V</text>
<text x="219.2" y="25.8">3.3V</text>
<text x="48" y="39.8">3.3V</text>
<text x="174.3" y="52.6" transform="rotate(-90 174.3 52.6)">GREEN</text>
<text x="180.9" y="51" transform="rotate(-90 180.9 51)">LED3</text>
<text x="109.8" y="56.6">3.3V</text>
<text x="201.3" y="56.3">2N7002</text>
<text x="201.3" y="54.3">Q1</text>
<text x="32.9" y="80.2">L3</text>
<text x="32.9" y="85.9">600</text>
<text x="92.9" y="138">3.3V</text>
<text x="106.9" y="138">3.3V</text>
<text x="118.2" y="138">3.3V</text>
<text x="177.1" y="140.8">3.3V</text>
<text x="185.6" y="140.8">3.3V</text>
<text x="183.7" y="149.2" transform="rotate(-90 183.7 149.2)">LED2</text>
<text x="192.2" y="149.2" transform="rotate(-90 192.2 149.2)">LED1</text>
</g>
</svg>
